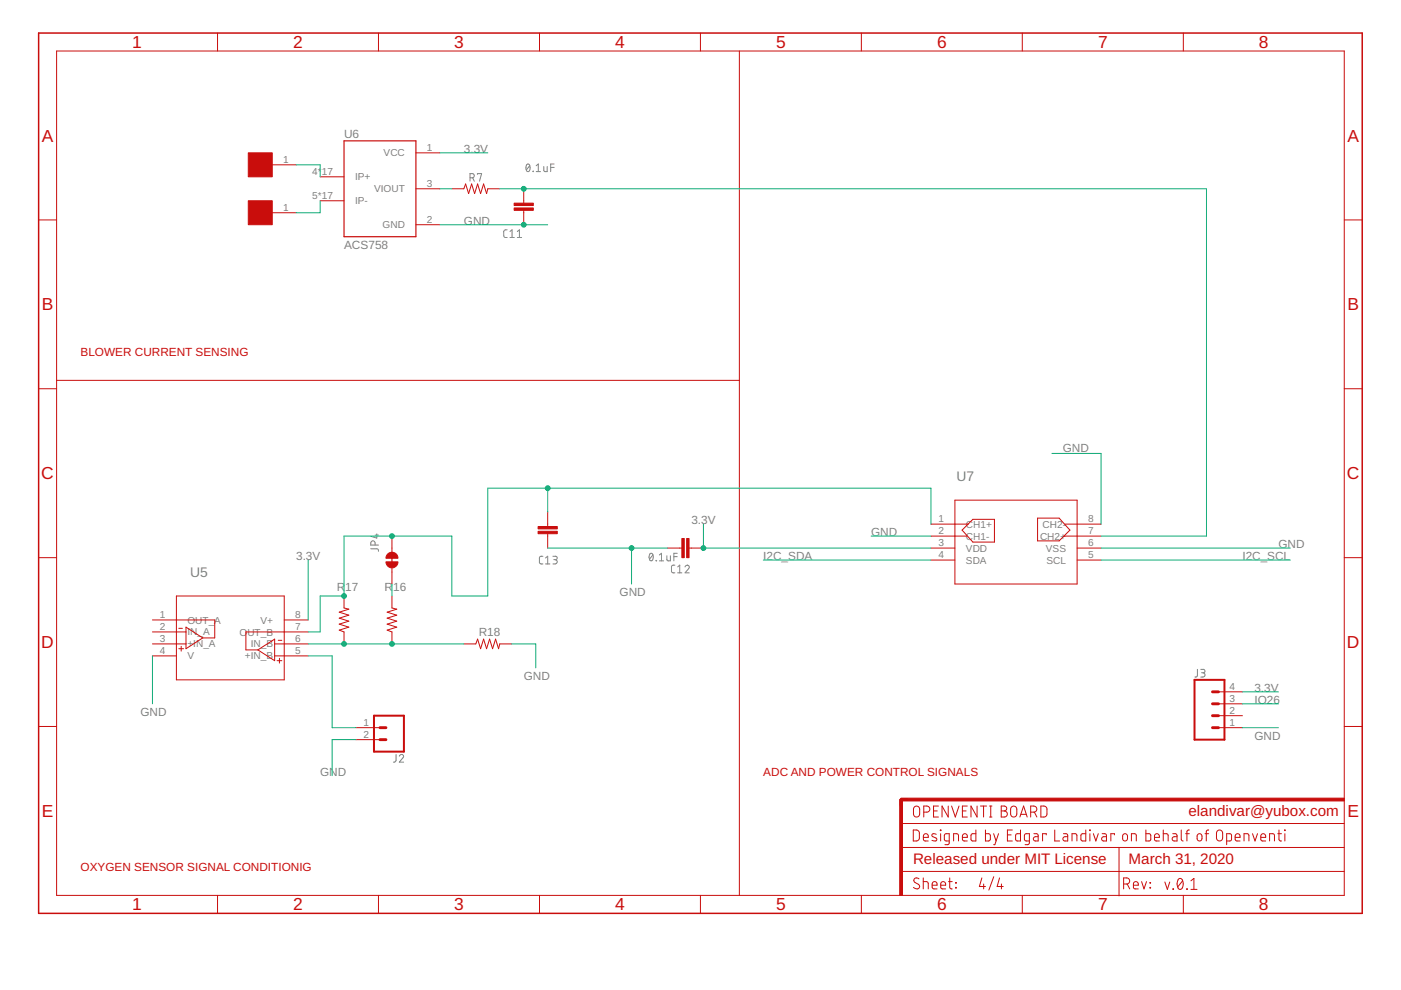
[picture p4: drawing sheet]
<svg xmlns="http://www.w3.org/2000/svg" width="297mm" height="210mm" viewBox="0 0 297 210" stroke-linecap="round" stroke-linejoin="round" font-family="sans-serif">
<g fill="none" stroke="#808080" stroke-width=".21">
<path d="M99.7 37.7h.4a.44 .44 0 0 0 .5-.4 .44 .44 0 0 0-.5-.5h-.4v1.6M100.2 37.7l.4 .7M101.2 37v-.2h.9l-.4 1.6M111.7 34.9l.3-.1a.95 .95 0 0 1 0 1.6 1 1 0 0 1-.3-1.5zM112.3 35.1l-.7 .9M113 36.3l.1 .1zM113.7 36.4h.9M113.7 35.1l.4-.3v1.6M115.3 35.3v.9l.3 .2h.4v-1.1M116.8 35.5h.7M117.5 34.8h-.7v1.6M107.5 48.7l-.5 .1-.2 .3v1l.2 .2 .5 .1"/>
<path d="M108.1 50.4h.9M108.1 49.1l.5-.4v1.7M109.7 50.4h.9M109.7 49.1l.4-.4v1.7M78.6 116.4h1.4l.2 .2v.3M79.5 115.6v-.5a.46 .46 0 0 0-.4-.4 .46 .46 0 0 0-.5 .4v.5h1.6M79.5 113.5h.7M79.9 113.2v.9l-1.3-.4M115.1 117.9l-.5 .1-.2 .3 .1 1.2 .6 .1M115.7 119.6h.9M115.7 118.3l.4-.4v1.7M117.2 117.9h.6a.36 .36 0 0 1 .4 .4 .36 .36 0 0 1-.4 .4h-.4"/>
<path d="M117.7 118.7a.46 .46 0 0 1 .5 .4 .46 .46 0 0 1-.5 .5h-.5M137.8 117.4l.3-.1a.95 .95 0 0 1 0 1.6 1 1 0 0 1-.3-1.5zM138.4 117.7l-.7 .9M139.1 118.8l.1 .1zM139.8 118.9h.9M139.8 117.7l.5-.4v1.6M141.4 117.8v.9l.3 .2h.4v-1.1M142.9 118h.7M143.1 119.8l-.6 .1-.1 .3v1l.2 .2 .5 .1M143.6 117.3h-.7v1.6M143.7 121.5h.9M143.7 120.2l.4-.4v1.7"/>
<path d="M145.2 120.2a.44 .44 0 0 1 .7-.3 .44 .44 0 0 1 .1 .7l-.8 .9h.9M84 160l-.1 1.4-.5 .2M253.9 141.9v1.4l-.2 .2-.4 .1M254.6 141.9h.5a.36 .36 0 0 1 .4 .4 .36 .36 0 0 1-.4 .3h-.3M255 142.6a.46 .46 0 0 1 .5 .5 .46 .46 0 0 1-.5 .5h-.4M84.7 160.3a.44 .44 0 0 1 .6-.3 .44 .44 0 0 1 .1 .7l-.7 .9h.9"/>
</g>
<g fill="none" stroke="#c90d0c" stroke-width=".21">
<path d="M12 10.8h273v179h-273zM46.1 7v3.8M80.2 7v3.8M114.4 7v3.8M148.5 7v3.8M156.8 10.8v179M182.6 7v3.8M216.7 7v3.8M250.9 7v3.8M57.7 34.9h5.1M67.9 37.5h5M88.2 32.4h5.1"/>
<path d="M8.2 46.6h3.8M57.7 45.1h5.1M67.9 42.6h5M88.2 47.6h5.1M88.2 40h5.1M95.8 40h2.5l.4-1 .7 2 .6-2 .6 2 .7-2 .6 2 .6-2 .7 2 .2-1h2.6M111 40v3.1M111 44.6v3M285 46.6h3.8M8.2 82.4h3.8M12 80.6h144.8M285 82.4h3.8"/>
<path d="M8.2 118.2h3.8M83.1 113.7v3.4M116.1 108.6v3M116.1 113.2v3M141.5 116.2h3.1M146.1 116.2h3M197.4 111.1h7.9M197.4 113.7h7.6M197.4 116.2h5.1M197.4 118.7h5.1M202.5 106h25.9v17.8h-25.9zM206.3 110.1h4.5v4.8h-4.5l-2.3-2.5z"/>
<path d="M220 109.9h4.6l2.2 2.5-2.2 2.3h-4.6zM225.6 113.7h7.8M225.8 111.1h7.6M228.4 116.2h5M228.4 118.7h5M285 118.2h3.8M32.3 136.5h7.1M32.3 131.4h13.2v3.9h-2.5M32.3 134h7.1M32.3 139.1h5.1M37.4 126.4h22.9v17.7h-22.9zM37.9 137.5h1"/>
<path d="M37.9 133.2h.8M38.4 137v1M39.4 133l3.6 2.3-3.6 2.2zM54.7 137.8l3.5-2.3v4.6zM58.2 136.5h7.1M58.2 139.1h7.1M59 135.8h.8M59.2 139.6v1M60.3 131.4h5M65.3 134h-13.2v3.8h2.6M72.9 126.4v2.5l1.1 .3-2.1 .6 2.1 .6-2.1 .7 2.1 .6-2.1 .6 2.1 .7-2.1 .6 1 .4v2.5M83.1 126.4v2.5l1 .3-2 .6 2 .6-2 .7 2 .6-2 .6 2 .7-2 .6 1 .4v2.5"/>
<path d="M83.1 120.4v3.4M98.3 136.5h2.6l.4-1 .6 2 .6-2 .7 2 .6-2 .6 2 .7-2 .6 2 .3-1h2.5M8.2 154h3.8M58.7 140.1h1.1M75.5 154.3h5.1M75.5 156.8h5.1M258.3 154.3h5.1M258.3 151.7h5.1M258.3 149.2h5.1M258.3 146.7h5.1M285 154h3.8M191.1 179.7h93.9"/>
<path d="M191.1 174.6h93.9M193.6 176h.9l.4 .4v1.5l-.4 .4h-.9zM193.8 171.2a.66 .66 0 0 1 .7-.3 .66 .66 0 0 1 .5 .7v1a.66 .66 0 0 1-.7 .6 .66 .66 0 0 1-.6-.6zM195.8 177.5h1a.55 .55 0 0 0-.3-.7 .55 .55 0 0 0-.7 .5l.1 .9 .9 .1M195.9 172.2h.6a.65 .65 0 0 0 .6-.7 .65 .65 0 0 0-.6-.6h-.6v2.3M197.9 171.9h.8M198.5 176.9l-.7-.1-.2 .4 .9 .6 .1 .4-.3 .1-.7-.1M199 170.9h-1.1v2.3h1.1M199.4 176l.1 .1zM199.4 176.8v1.5M201 170.9v2.3l-1.3-2.3v2.3M201.3 178.3h-.8l-.2-.2-.1-1 .3-.3h.8v1.9l-.3 .4h-.7"/>
<path d="M201.8 170.9l.7 2.3 .8-2.3M202.2 178.3v-1.5l.9 .1 .1 1.4M204 177.5h1.1a.55 .55 0 0 0-.4-.7 .55 .55 0 0 0-.7 .5l.2 .9 .9 .1M204 171.9h.8M205.1 170.9h-1.1v2.3h1.1M206.9 176v2.3h-.8l-.2-.2v-1.1l.2-.2h.8M207.2 170.9v2.3l-1.3-2.3v2.3M207.9 170.9h1.3M208.5 170.9v2.3M208.9 176v2.3h.8l.3-.4-.1-.9-.2-.2h-.8M209.8 170.9h.5M209.8 173.2h.5"/>
<path d="M210.1 170.9v2.3M210.7 176.8l.5 1.5M211.7 176.8l-.8 2.3h-.2M212.3 170.9h.6a.52 .52 0 0 1 .6 .5 .52 .52 0 0 1-.6 .5 .65 .65 0 0 1 .7 .7 .65 .65 0 0 1-.7 .6h-.6zM212.3 171.9h.6M213.6 177h.8M214.4 171.2a.66 .66 0 0 1 .7-.3 .66 .66 0 0 1 .5 .7v1a.66 .66 0 0 1-.7 .6 .66 .66 0 0 1-.6-.6zM214.6 176h-1v2.3h1M216.2 173.2l.8-2.3 .8 2.3M216.4 176v2.3h-.8l-.3-.2v-1.1l.3-.2h.8M216.4 172.7h1.2M218.2 178.3h-.8l-.2-.2v-1l.2-.3h.8v1.9l-.2 .4h-.7"/>
<path d="M218.5 172.2h.7a.65 .65 0 0 0 .6-.7 .65 .65 0 0 0-.6-.6h-.7v2.3M219.2 176.8h.7l.2 .2v1.3h-.6a.46 .46 0 0 1-.4-.4 .46 .46 0 0 1 .4-.5h.6M219.3 172.2l.5 1M220.7 170.9h.8l.5 .4v1.5l-.5 .4h-.8zM221.8 177v-.2h-.8v1.5M223.6 176v2.3h1.1M225.5 176.8h.6l.3 .2v1.3h-.6a.46 .46 0 0 1-.5-.4 .46 .46 0 0 1 .5-.5h.6M227.3 178.3v-1.5l.9 .1 .1 1.4M230.2 176v2.3h-.8l-.2-.2v-1.1l.2-.2h.8M231 176l.2 .1zM231.1 176.8v1.5M231.8 176.8l.5 1.5 .6-1.5"/>
<path d="M233.7 176.8h.7l.2 .2v1.3h-.6a.46 .46 0 0 1-.4-.4 .46 .46 0 0 1 .4-.5h.6M236.3 177v-.2h-.8v1.5M237.3 179.7v10.2M238.1 177l.3-.2 .5 .2 .2 .8a.52 .52 0 0 1-.6 .5 .52 .52 0 0 1-.5-.5zM239.9 178.3v-1.5l.9 .1 .1 1.4M243 176v2.3h.8l.2-.2v-1.1l-.2-.2h-.8M244.8 177.5h1a.55 .55 0 0 0-.3-.7 .55 .55 0 0 0-.7 .5l.1 .9 .9 .1M246.6 176.8l1 .1 .1 1.4M246.6 176v2.3M248.6 176.8h.7l.3 .3v1.2h-.6a.46 .46 0 0 1-.5-.4 .46 .46 0 0 1 .5-.5h.6M250.4 176v1.9l.2 .3 .2 .1M251.4 176.8h.8"/>
<path d="M252.2 176l-.5 .2v2.1M253.9 177l.5-.2a.92 .92 0 0 1 .2 1.4l-.4 .1-.4-.3zM255.5 176.8h.8M256.3 176l-.5 .2v2.1M258 176.3a.65 .65 0 0 1 .8-.3 .65 .65 0 0 1 .4 .6v1.1a.66 .66 0 0 1-.6 .6 .66 .66 0 0 1-.7-.6zM260.1 178.3h.8l.2-.2v-1.1l-.2-.2h-.8v2.3M261.9 177.5h1a.55 .55 0 0 0-.3-.7 .55 .55 0 0 0-.7 .5l.1 .9 .9 .1M263.8 178.3v-1.5l.9 .1 .1 1.4M265.6 176.8l.5 1.5 .5-1.5M267.3 177.5h1.1a.55 .55 0 0 0-.4-.7 .55 .55 0 0 0-.7 .5l.1 .9 1 .1M269.2 178.3v-1.5l.9 .1 .1 1.4M270.9 176.8h.8"/>
<path d="M271.2 176v2.1l.5 .2M272.4 176l.1 .1zM272.4 176.8v1.5M46.1 189.8v3.9M80.2 189.8v3.9M114.4 189.8v3.9M148.5 189.8v3.9M182.6 189.8v3.9M191.1 184.8h93.9M194.8 186.3a.58 .58 0 0 0-.8-.1 .58 .58 0 0 0 0 .9l.7 .4a.58 .58 0 0 1 .1 .9 .58 .58 0 0 1-.9-.1l-.2-.1M195.7 186.9l1 .1 .1 1.5M195.7 186.1v2.4"/>
<path d="M197.6 187.7h1.1a.54 .54 0 0 0-.4-.8 .54 .54 0 0 0-.7 .5l.2 1 .9 .1M199.5 187.7h1a.54 .54 0 0 0-.4-.8 .54 .54 0 0 0-.6 .5l.1 1 .9 .1M201.1 186.9h.8M201.4 186.1v2.1l.5 .3M202.6 187.1l.2 .1zM202.6 188.2l.2 .1zM208.2 186.1l-.6 1.9h1.3M208.6 187.4v1.1M210.7 185.9l-1 2.8M211.9 186.1l-.5 1.9h1.3M212.3 187.4v1.1M216.7 189.8v3.9"/>
<path d="M238.2 187.4h.7a.65 .65 0 0 0 .6-.6 .65 .65 0 0 0-.6-.7h-.7v2.4M239 187.4l.5 1.1M240.3 187.7h1a.54 .54 0 0 0-.3-.8 .54 .54 0 0 0-.7 .5l.1 1 .9 .1M242 186.9l.5 1.6 .6-1.6M243.8 188.2l.1 .1zM243.8 187.1l.1 .1zM247 187l.5 1.6 .5-1.6M248.7 188.4l.1 .2zM249.8 186.4a.62 .62 0 0 1 .8 0 .62 .62 0 0 1 .2 .7 .99 .99 0 0 1-.7 1.5 1.7 1.7 0 0 1-.3-2.2zM250.7 186.8l-1 1.2M250.9 189.8v3.9M251.6 188.4l.1 .2z"/>
<path d="M252.5 188.6h1.3M252.5 186.8l.6-.6v2.4"/>
</g>
<g fill="#c90d0c" stroke="#c90d0c" stroke-width=".21">
<path d="M82.2 117.5l.9-.4v1.3h-1.3z" fill-rule="evenodd"/>
<path d="M83.1 117.1a1.23 1.23 0 0 1 1.3 1.3h-1.3z" fill-rule="evenodd"/>
<path d="M81.8 119.1h2.6a1.27 1.27 0 0 1-1.3 1.3 1.27 1.27 0 0 1-1.3-1.3z" fill-rule="evenodd"/>
</g>
<path d="M72.9 29.9h15.3v20.3h-15.3zM83.1 117.7v1.8" fill="none" stroke="#c90d0c" stroke-width=".25"/>
<path d="M79.3 151.7h6.3v7.7h-6.3zM253.3 144.1h6.3v12.7h-6.3z" fill="none" stroke="#c90d0c" stroke-width=".42"/>
<path d="M80.6 156.8h1.2M80.6 154.3h1.2M257.1 154.3h1.2M257.1 149.2h1.2M257.1 151.7h1.2M257.1 146.7h1.2M192.3 169.5h-1.2v1.3" fill="none" stroke="#c90d0c" stroke-width=".61"/>
<g fill="#c90d0c" stroke="#c90d0c" stroke-width=".21">
<path d="M145.6 114.2h.5v4h-.5z"/>
<path d="M144.6 114.2h.5v4h-.5z"/>
<path d="M52.6 32.4h5.1v5.1h-5.1z"/>
<path d="M52.6 42.6h5.1v5h-5.1z"/>
<path d="M109 44.1h4.1v.5h-4.1z"/>
<path d="M109 43.1h4.1v.5h-4.1z"/>
<path d="M114.1 112.6h4.1v.6h-4.1z"/>
<path d="M114.1 111.6h4.1v.5h-4.1z"/>
<path d="M190.8 169.5h.5v20.3h-.5z"/>
<path d="M191 169.2h94v.6h-94z"/>
</g>
<path d="M8.2 7h280.6v186.7h-280.6z" fill="none" stroke="#c90d0c" stroke-width=".32"/>
<g fill="none" stroke="#0dab76" stroke-width=".21">
<path d="M62.8 34.9h5.1v2.6M93.3 32.4h10.1M67.9 42.6v2.5h-5.1M93.3 47.6h22.8M93.3 40h2.5M106 40h149.8v73.7h-22.4M223 96.1h10.4v15M65.3 118.7v12.7M116.1 116.2h25.4M116.1 103.5v5.1M133.9 116.2v7.6M149.1 111.1v5.1h48.3"/>
<path d="M161.8 118.7h35.6M184.7 113.7h12.7M197.4 111.1v-7.6h-94v22.9h-7.6v-12.7h-22.9v12.7h-5v7.6h-2.6M233.4 116.2h40.2M233.4 118.7h40.2M32.3 139.1v10.1M65.3 136.5h33M65.3 139.1h5.1v15.2h5.1M83.1 123.8v2.6M108.5 136.5h5.1v5.1M75.5 156.8h-5.1v7.6M263.4 154.3h7.6"/>
<path d="M263.4 146.7h7.6M263.4 149.2h7.6"/>
</g>
<g fill="#0dab76" stroke="#0dab76" stroke-width=".21">
<circle cx="133.9" cy="116.2" r=".51"/>
<circle cx="111" cy="47.6" r=".51"/>
<circle cx="72.9" cy="136.5" r=".51"/>
<circle cx="83.1" cy="136.5" r=".51"/>
<circle cx="72.9" cy="126.4" r=".51"/>
<circle cx="83.1" cy="113.7" r=".51"/>
<circle cx="116.1" cy="103.5" r=".51"/>
<circle cx="149.1" cy="116.2" r=".51"/>
<circle cx="111" cy="40" r=".51"/>
</g>
<g font-size="3.7" fill="#c90d0c">
<text x="28" y="10.2">1</text>
<text x="62.2" y="10.2">2</text>
<text x="96.3" y="10.2">3</text>
<text x="130.4" y="10.2">4</text>
<text x="164.5" y="10.2">5</text>
<text x="198.7" y="10.2">6</text>
<text x="232.8" y="10.2">7</text>
<text x="266.9" y="10.2">8</text>
<text x="8.9" y="30">A</text>
<text x="285.7" y="30">A</text>
<text x="8.9" y="65.8">B</text>
<text x="285.7" y="65.8">B</text>
<text x="8.8" y="101.6">C</text>
<text x="285.6" y="101.6">C</text>
<text x="8.8" y="137.4">D</text>
<text x="285.6" y="137.4">D</text>
<text x="8.9" y="173.2">E</text>
<text x="285.7" y="173.2">E</text>
<text x="28" y="193">1</text>
<text x="62.2" y="193">2</text>
<text x="96.3" y="193">3</text>
<text x="130.4" y="193">4</text>
<text x="164.5" y="193">5</text>
<text x="198.7" y="193">6</text>
<text x="232.8" y="193">7</text>
<text x="266.9" y="193">8</text>
</g>
<g font-size="3.2" fill="#c90d0c">
<text x="252" y="173.1">elandivar@yubox.com</text>
<text x="193.6" y="183.2">Released under MIT License</text>
<text x="239.3" y="183.2">March 31, 2020</text>
</g>
<g font-size="2.9" fill="#808080">
<text x="202.8" y="102">U7</text>
<text x="40.3" y="122.3">U5</text>
</g>
<g font-size="2.5" fill="#808080">
<text x="72.9" y="29.2">U6</text>
<text x="98.3" y="32.4">3.3V</text>
<text x="98.3" y="47.6">GND</text>
<text x="72.9" y="52.7">ACS758</text>
<text x="225.3" y="95.9">GND</text>
<text x="146.6" y="111.1">3.3V</text>
<text x="184.7" y="113.7">GND</text>
<text x="62.8" y="118.7">3.3V</text>
<text x="161.8" y="118.7">I2C_SDA</text>
<text x="263.4" y="118.7">I2C_SCL</text>
<text x="271" y="116.2">GND</text>
<text x="71.4" y="125.4">R</text>
<text x="73.2" y="125.4">17</text>
<text x="81.6" y="125.4">R</text>
<text x="83.4" y="125.4">16</text>
<text x="131.4" y="126.4">GND</text>
<text x="101.5" y="134.8">R18</text>
<text x="111" y="144.1">GND</text>
<text x="266" y="146.7">3.3V</text>
<text x="266" y="149.2">IO26</text>
<text x="29.8" y="151.8">GND</text>
<text x="266" y="156.8">GND</text>
<text x="67.9" y="164.5">GND</text>
</g>
<g font-size="2.5" fill="#c90d0c">
<text x="17.1" y="75.6">BLOWER CURRENT SENSING</text>
<text x="161.8" y="164.5">ADC AND POWER CONTROL SIGNALS</text>
<text x="17.1" y="184.8">OXYGEN SENSOR SIGNAL CONDITIONIG</text>
</g>
<g font-size="2.1" fill="#808080">
<text x="60" y="34.6">1</text>
<text x="81.3" y="33.2">VCC</text>
<text x="90.5" y="32.1">1</text>
<text x="66.2" y="37.1">4*</text>
<text x="68.2" y="37.1">17</text>
<text x="75.3" y="38.2">IP+</text>
<text x="79.3" y="40.8">VIOUT</text>
<text x="90.5" y="39.7">3</text>
<text x="60" y="44.7">1</text>
<text x="66.2" y="42.2">5*17</text>
<text x="75.3" y="43.3">IP-</text>
<text x="90.5" y="47.3">2</text>
<text x="81.1" y="48.4">GND</text>
<text x="198.9" y="110.8">1</text>
<text x="198.9" y="113.3">2</text>
<text x="204.8" y="111.9">CH1+</text>
<text x="221" y="111.9">CH2-</text>
<text x="230.7" y="113.3">7</text>
<text x="230.7" y="110.8">8</text>
<text x="198.9" y="115.8">3</text>
<text x="198.9" y="118.4">4</text>
<text x="204.8" y="114.4">CH1-</text>
<text x="204.8" y="117">VDD</text>
<text x="204.8" y="119.5">SDA</text>
<text x="220.5" y="114.4">CH2+</text>
<text x="221.8" y="117">VSS</text>
<text x="221.9" y="119.5">SCL</text>
<text x="230.7" y="118.4">5</text>
<text x="230.7" y="115.8">6</text>
<text x="33.9" y="131.1">1</text>
<text x="62.6" y="131.1">8</text>
<text x="33.9" y="133.6">2</text>
<text x="33.9" y="136.2">3</text>
<text x="39.7" y="132.2">OUT_A</text>
<text x="39.7" y="134.7">IN_A</text>
<text x="39.7" y="137.3">+IN_A</text>
<text x="50.8" y="134.7">O</text>
<text x="52.4" y="134.7">UT_B</text>
<text x="53.2" y="137.3">IN_B</text>
<text x="55.2" y="132.2">V+</text>
<text x="62.6" y="136.2">6</text>
<text x="62.6" y="133.6">7</text>
<text x="33.9" y="138.7">4</text>
<text x="39.7" y="139.8">V</text>
<text x="51.9" y="139.8">+IN_B</text>
<text x="62.6" y="138.7">5</text>
<text x="260.7" y="148.9">3</text>
<text x="260.7" y="146.3">4</text>
<text x="77" y="153.9">1</text>
<text x="260.7" y="153.9">1</text>
<text x="260.7" y="151.4">2</text>
<text x="77" y="156.5">2</text>
</g>
</svg>
